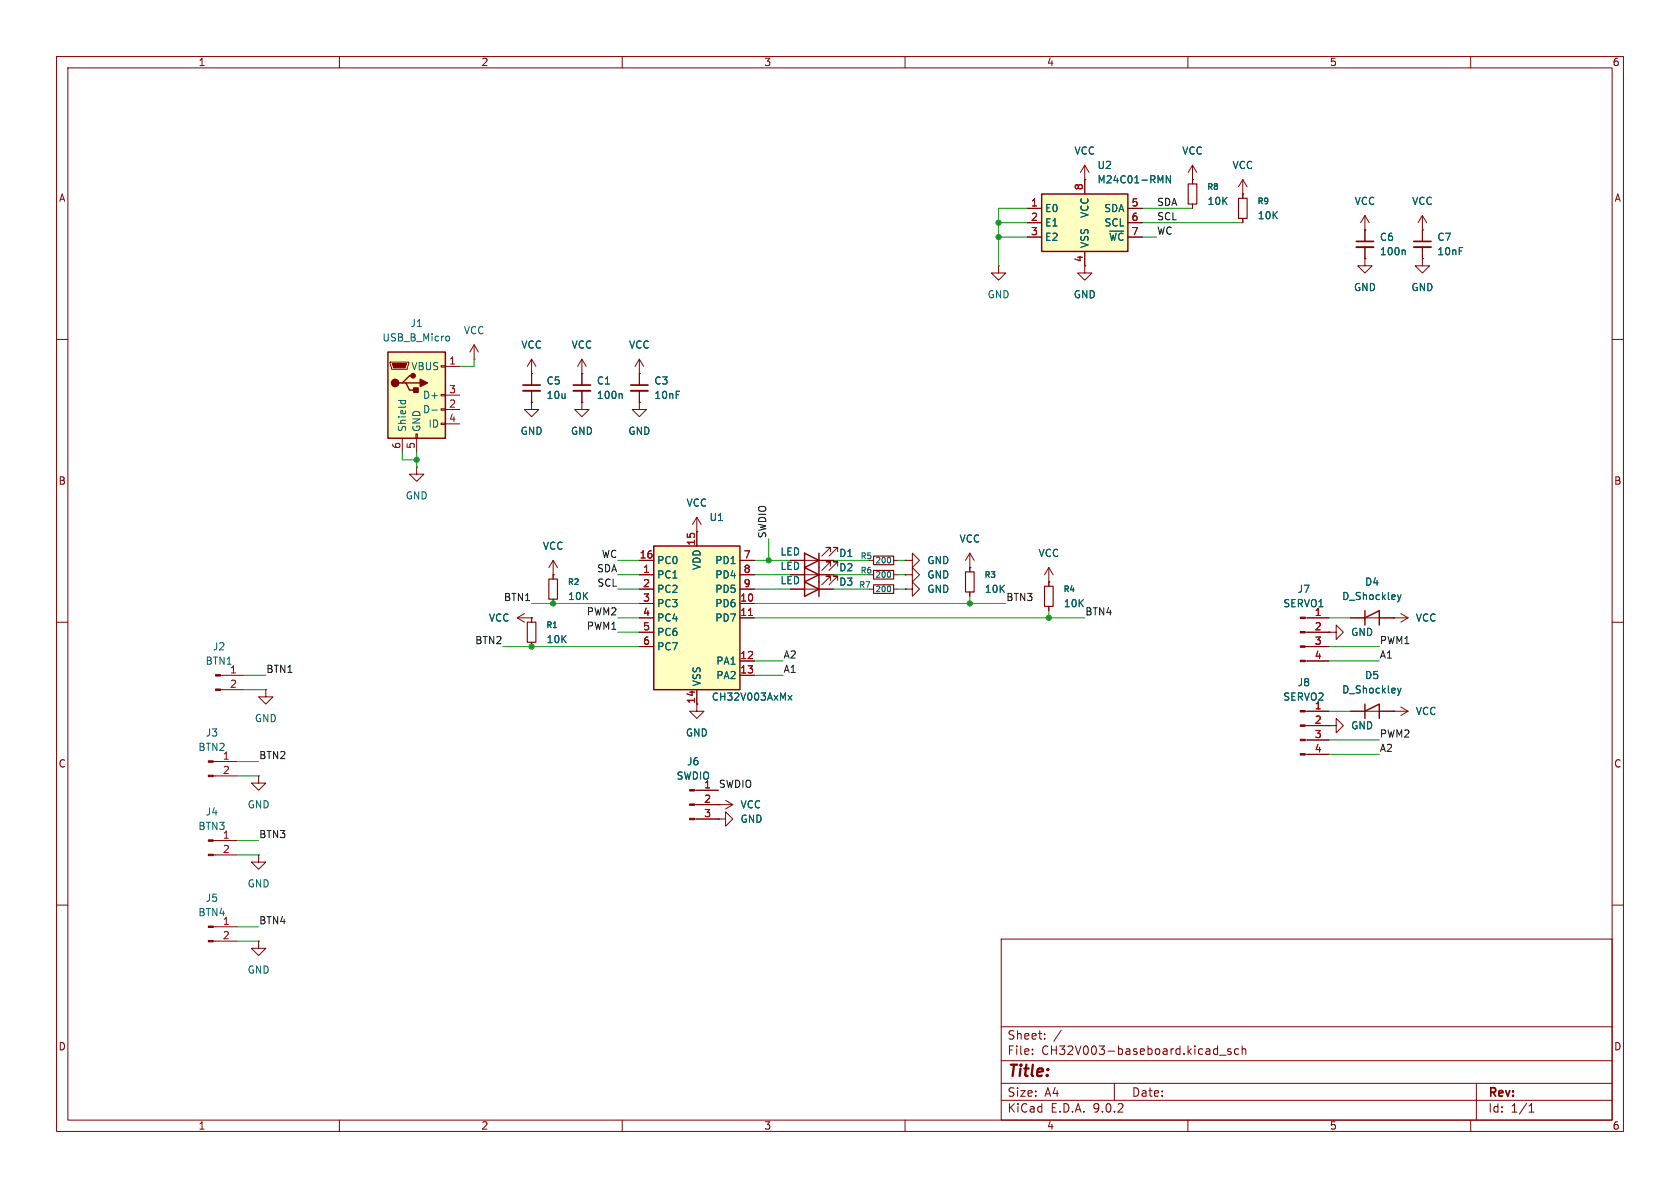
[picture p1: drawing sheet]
<svg xmlns="http://www.w3.org/2000/svg" width="297mm" height="210mm" viewBox="0 0 297 210" stroke-linecap="round" stroke-linejoin="round" font-family="sans-serif">
<g fill="none" stroke="#840000" stroke-width=".18">
<path d="M10 10h277v190h-277zM12 12h273v186h-273zM60 10v2M110 10v2M160 10v2M210 10v2M260 10v2M251.5 45.7v1.3h1.2l-1.2 1.3-1.3-1.3h1.3M251.5 45.7h.1M10 60h2M94 66v2.1M94 69.1v2"/>
<path d="M285 60h2M10 110h2M230.7 109.2h4.2M230.7 111.8h4.2M230.7 114.3h4.2M230.7 116.8h4.2M285 110h2M10 160h2M177 166h108v32h-108zM285 160h2M60 198v2M110 198v2"/>
<path d="M160 198v2M177 194.5h108M177 191.5h108M177 187.5h108M177 181.5h108M182.5 186.3v.1M182.5 185.5v.1M184.7 183.6v.1M184.7 182.8v.1M187.6 182.1l-1.3 2M197 191.5v3M210 198v2"/>
<path d="M215.6 186.5h1.1M217.6 185.5l-.4-.1-.2 .2 .1 .2 .5 .2v.3h-.6M219 185.5l-.5-.1-.3 .3v.4l.2 .2h.6M219.6 185.5l.2-.1 .4 .1v.9M219.6 184.9v1.5M260 198v2M261 191.5v6.5M270.3 196.6h.9M270.3 195.5l.4-.4v1.5"/>
</g>
<g fill="#840000" stroke="#840000" stroke-width=".18">
<path d="M229.9 109.1h.8v.2h-.8z"/>
<path d="M229.9 111.6h.8v.3h-.8z"/>
<path d="M229.9 114.2h.8v.2h-.8z"/>
<path d="M229.9 116.7h.8v.3h-.8z"/>
</g>
<path d="M92.5 68.1h3" fill="none" stroke="#840000" stroke-width=".3"/>
<path d="M92.5 69.1h3" fill="none" stroke="#840000" stroke-width=".33"/>
<path d="M68.6 62.2h10.1v15.3h-10.1z" fill="#ffffc2"/>
<path d="M68.6 62.2h10.1v15.3h-10.1zM71.1 67.7h.7l.6 1.3h1.3M71.8 67.7h2.5M73 66.4h-.6l-1.3 1.3h-.6M142.2 102.9l2.6 1.2-2.6 1.3zM144.8 102.9v2.5M241.3 109.2l2.5-1.2v2.5M241.3 108v2.5M241.3 125.7l2.5-1.2v2.5M241.3 124.5v2.5" fill="none" stroke="#840000" stroke-width=".25"/>
<g fill="none" stroke="#840000" stroke-width=".18">
<path d="M210.8 31.8h.1M210.8 29.2l-.7 1.3M210.8 29.2l.8 1.3M210.8 29.2v3.3M210.8 36.1v.7M219.7 34.3h.1M219.7 31.8l-.8 1.2M219.7 31.8l.8 1.2M219.7 31.8v3.3M219.7 38.6v.8M241.3 38.1v4.6M241.3 38.1l-.8 1.3"/>
<path d="M241.3 38.1l.8 1.3M251.5 38.1v4.6M251.5 38.1l-.8 1.3M251.5 38.1l.7 1.3M191.8 47v1.3h1.2l-1.2 1.2-1.3-1.2h1.3M241.3 45.7v1.3h1.3l-1.3 1.3-1.3-1.3h1.3M241.3 45.7h.1M241.3 40.6h.1M241.3 43.7v2M251.5 40.6h.1M251.5 43.7v2M69 64h3.3v.3l-.3 1h-2.8z"/>
<path d="M71.1 77.5v2.5M73.5 76.7h.3v.8h-.3zM73.7 77.5v2.5M78 64.6h.7v.3h-.7zM78 69.7h.7v.3h-.7zM78 72.3h.7v.2h-.7zM78 74.8h.7v.3h-.7zM78.7 64.8h2.6M78.7 69.9h2.6M78.7 72.4h2.6M78.7 74.9h2.6M83.8 63.5h.1"/>
<path d="M83.8 61l-.7 1.2M83.8 61l.8 1.2M83.8 61v2.5M94 66h.1M94 71.1v1.3h1.2l-1.2 1.3-1.3-1.3h1.3M94 71.1h.1M94 63.5l-.8 1.3M94 63.5l.7 1.3M94 63.5v2.5M113 66h.1M113 63.5l-.7 1.3M113 63.5l.8 1.3"/>
<path d="M113 63.5v2.5M73.7 82.6v1.2h1.2l-1.2 1.3-1.3-1.3h1.3M73.7 82.6h.1M97.8 99.1l-.8 1.2M97.8 99.1l.8 1.2M97.8 99.1v2.5M39 119.4h4.2M91.4 109.2h2.6M91.4 109.2l1.3 .8M92.7 108.5l-1.3 .7M94 109.2h.1M94 109.2v.8"/>
<path d="M94 113.5v.8M97.8 101.6h.1M139.7 104.1h7.6M146.8 102.6v-.7h-.8h.8l-1.5 1.5M148.1 102.6v-.7h-.8h.8l-1.5 1.5M153.7 101.6h.7M158 101.6h.7M234.9 111.8h1.3v-1.3l1.3 1.3-1.3 1.2v-1.2M234.9 111.8h.1M238.8 109.2h10.1M246.4 109.2h.1M247.6 108.5l1.3 .7"/>
<path d="M248.9 109.2l-1.3 .8M37.7 134.6h4.2M37.7 137.2h4.2M39 121.9h4.2M45.7 137.2v1.2h1.3l-1.3 1.3-1.3-1.3h1.3M45.7 137.2h.1M47 121.9v1.3h1.3l-1.3 1.3-1.3-1.3h1.3M47 121.9h.1M230.7 125.7h4.2M230.7 128.3h4.2M230.7 130.8h4.2M230.7 133.4h4.2"/>
<path d="M234.9 128.3h1.3v-1.3l1.3 1.3-1.3 1.2v-1.2M234.9 128.3h.1M238.8 125.7h10.1M246.4 125.7h.1M247.6 125l1.3 .7M248.9 125.7l-1.3 .8M37.7 148.6h4.2M37.7 151.1h4.2M45.7 151.1v1.3h1.3l-1.3 1.3-1.3-1.3h1.3M45.7 151.1h.1M37.7 163.8h4.2M37.7 166.4h4.2"/>
<path d="M45.7 166.4v1.2h1.3l-1.3 1.3-1.3-1.3h1.3M45.7 166.4h.1"/>
</g>
<g fill="#840000" stroke="#840000" stroke-width=".18">
<path d="M69.3 64.3h2.6l-.3 .7h-2z"/>
<path d="M36.8 163.7h.9v.3h-.9z"/>
<path d="M36.8 166.2h.9v.3h-.9z"/>
<path d="M36.8 148.5h.9v.2h-.9z"/>
<path d="M36.8 151h.9v.3h-.9z"/>
<path d="M36.8 134.5h.9v.2h-.9z"/>
<path d="M36.8 137h.9v.3h-.9z"/>
<path d="M38.1 119.3h.9v.2h-.9z"/>
<path d="M38.1 121.8h.9v.2h-.9z"/>
<path d="M229.9 125.6h.8v.3h-.8z"/>
<path d="M229.9 128.1h.8v.3h-.8z"/>
<path d="M229.9 130.7h.8v.2h-.8z"/>
<path d="M229.9 133.2h.8v.3h-.8z"/>
</g>
<g fill="#840000" stroke="#840000" stroke-width=".25">
<path d="M73.2 68.6h.7v.7h-.7z"/>
<path d="M74.3 67.1l1.3 .6-1.3 .6z"/>
<circle cx="69.8" cy="67.7" r=".63"/>
<circle cx="73" cy="66.4" r=".38"/>
</g>
<g fill="none" stroke="#006464" stroke-width=".18">
<path d="M79 59.4l.3 .1 .2 .2-.1 .4-.4 .2M248.2 44.2l.2 .2v.6M70.4 70.8h1.3M70.9 70.8v.4M71.6 70.8l.1 .4M76.4 72.5h.9M157.4 101.2v.7M247.1 105.1l.3 .9M247.4 106l-.2 .4M247.7 105.1l-.3 .9M247.1 121.7l.3 .8M247.4 122.5l-.2 .4"/>
<path d="M247.7 121.7l-.3 .8"/>
</g>
<path d="M239.8 42.7h3M249.9 42.7h3.1" fill="none" stroke="#840000" stroke-width=".3"/>
<path d="M239.8 43.7h3M249.9 43.7h3.1" fill="none" stroke="#840000" stroke-width=".33"/>
<path d="M210.1 32.5h1.5v3.6h-1.5zM218.9 35.1h1.6v3.5h-1.6zM93.2 110h1.5v3.5h-1.5zM154.4 100.8h3.6v1.6h-3.6z" fill="none" stroke="#840000" stroke-width=".2"/>
<path d="M115.6 96.5h15.2v25.4h-15.2z" fill="#ffffc2"/>
<path d="M115.6 96.5h15.2v25.4h-15.2zM142.2 97.8l2.6 1.3-2.6 1.2zM144.8 97.8v5.1M142.2 100.3l2.6 1.3-2.6 1.3z" fill="none" stroke="#840000" stroke-width=".25"/>
<g fill="none" stroke="#840000" stroke-width=".18">
<path d="M191.8 31.8h.1M191.8 29.2l-.8 1.3M191.8 29.2l.7 1.3M191.8 29.2v2.6M176.5 47v1.3h1.3l-1.3 1.2-1.2-1.2h1.2M176.5 47h.1M102.9 71.1v1.3h1.2l-1.2 1.3-1.3-1.3h1.3M102.9 71.1h.1M102.9 66v2.1M102.9 69.1v2M113 99.1h2.6M123.2 94h.1"/>
<path d="M123.2 91.4v5.1M123.2 91.4l-.8 1.3M123.2 91.4l.8 1.3M130.8 99.1h2.5M139.7 99.1h7.6M146.8 97.5v-.7h-.8h.8l-1.5 1.5M148.1 97.5v-.7h-.8h.8l-1.5 1.5M171.4 97.8l-.7 1.3M171.4 97.8l.8 1.3M171.4 97.8v2.5M97.8 101.6v.8M97.8 105.9v.8"/>
<path d="M113 101.6h2.6M113 104.1h2.6M113 106.7h2.6M113 109.2h2.6M113 111.8h2.6M113 114.3h2.6M130.8 101.6h2.5M130.8 104.1h2.5M130.8 106.7h2.5M130.8 109.2h2.5M130.8 116.8h2.5M130.8 119.4h2.5"/>
<path d="M139.7 101.6h7.6M146.8 100.1v-.8h-.8h.8l-1.5 1.5M148.1 100.1v-.8h-.8h.8l-1.5 1.5M153.7 104.1h.7M158 104.1h.7M160 104.1h1.3v-1.2l1.3 1.2-1.3 1.3v-1.3M160 104.1h.1M171.4 100.3h.1M185.4 102.9h.1M185.4 100.3v3.3M185.4 107.2v.8M185.4 100.3l-.7 1.3"/>
<path d="M185.4 100.3l.8 1.3M122.8 139.7h4.2M123.2 121.9v3.8h1.3l-1.3 1.3-1.3-1.3h1.3M122.8 142.2h6.7M122.8 144.8h4.2M127 142.2h.1M127 144.8h1.3v-1.3l1.2 1.3-1.2 1.3v-1.3M127 144.8h.1M128.3 141.5l1.2 .7M129.5 142.2l-1.2 .8"/>
</g>
<path d="M132.3 108.8h.7" fill="none" stroke="#a90000" stroke-width=".18"/>
<path d="M109.8 69.6l.2 .2v.6M157.4 103.8v.6M139.3 122.9l.7 .9M140 122.9l-.7 .9" fill="none" stroke="#006464" stroke-width=".18"/>
<g fill="#840000" stroke="#840000" stroke-width=".18">
<path d="M121.9 139.6h.9v.2h-.9z"/>
<path d="M121.9 142.1h.9v.3h-.9z"/>
<path d="M121.9 144.7h.9v.2h-.9z"/>
</g>
<path d="M97 102.4h1.6v3.5h-1.6zM154.4 103.4h3.6v1.5h-3.6zM184.7 103.6h1.5v3.6h-1.5z" fill="none" stroke="#840000" stroke-width=".2"/>
<path d="M101.3 68.1h3.1" fill="none" stroke="#840000" stroke-width=".3"/>
<path d="M101.3 69.1h3.1" fill="none" stroke="#840000" stroke-width=".33"/>
<path d="M184.1 34.3h15.3v10.2h-15.3z" fill="#ffffc2"/>
<path d="M184.1 34.3h15.3v10.2h-15.3z" fill="none" stroke="#840000" stroke-width=".25"/>
<g fill="none" stroke="#840000" stroke-width=".18">
<path d="M181.6 36.8h2.5M181.6 39.4h2.5M191.8 31.8h.1M191.8 31.8v2.5M199.4 36.8h2.5M199.4 39.4h2.5M210.8 31.8h.1M210.8 31.8v.7M210.8 36.1v.7M219.7 34.3h.1M219.7 34.3v.8M219.7 38.6v.8"/>
<path d="M181.6 41.9h2.5M191.8 44.5v2.5M199.4 41.9h2.5M241.3 40.6h.1M241.3 45.7h.1M241.3 40.6v2.1M241.3 43.7v2M251.5 40.6h.1M251.5 45.7h.1M251.5 40.6v2.1M251.5 43.7v2M94 71.1h.1"/>
<path d="M94 66h.1M94 66v2.1M94 69.1v2M102.9 66h.1M102.9 71.1h.1M102.9 63.5l-.8 1.3M102.9 63.5l.7 1.3M102.9 63.5v4.6M102.9 69.1v2M113 71.1v1.3h1.3l-1.3 1.3-1.2-1.3h1.2M113 71.1h.1M113 66h.1"/>
<path d="M113 66v2.1M113 69.1v2M113 99.1h2.6M123.2 94h.1M123.2 94v2.5M130.8 99.1h2.5M139.7 99.1h2.5M144.8 99.1h2.5M153.7 99.1h.7M158 99.1h.7M160 99.1h1.3v-1.3l1.3 1.3-1.3 1.2v-1.2M160 99.1h.1"/>
<path d="M94 109.2h.1M94 109.2v.8M94 113.5v.8M97.8 101.6h.1M97.8 101.6v.8M97.8 105.9v.8M113 101.6h2.6M113 104.1h2.6M113 106.7h2.6M113 109.2h2.6M113 111.8h2.6M113 114.3h2.6"/>
<path d="M130.8 101.6h2.5M130.8 104.1h2.5M130.8 106.7h2.5M130.8 109.2h2.5M130.8 116.8h2.5M130.8 119.4h2.5M139.7 101.6h2.5M139.7 104.1h2.5M144.8 101.6h2.5M144.8 104.1h2.5M160 101.6h1.3v-1.3l1.3 1.3-1.3 1.3v-1.3M160 101.6h.1"/>
<path d="M160 104.1h.1M171.4 100.3h.1M171.4 100.3v.8M171.4 104.6v.8M185.4 102.9h.1M185.4 102.9v.7M185.4 107.2v.8M231.1 109.2h3.8M231.1 111.8h3.8M231.1 114.3h3.8M231.1 116.8h3.8M234.9 111.8h.1"/>
<path d="M238.8 109.2h2.5M243.8 109.2h2.6M246.4 109.2h.1M123.2 121.9v2.6M123.2 139.7h3.8M231.1 125.7h3.8M231.1 128.3h3.8M231.1 130.8h3.8M231.1 133.4h3.8M234.9 128.3h.1M238.8 125.7h2.5M243.8 125.7h2.6"/>
<path d="M246.4 125.7h.1M123.2 142.2h3.8M123.2 144.8h3.8M127 142.2h.1M127 144.8h.1"/>
</g>
<path d="M206.9 31.1v1.2l-.7-1.2v1.2M248.2 44.2l.2 .2v.6M109.8 69.6l.2 .2v.6M157.4 98.7v.6M247.1 105.1l.3 .9M247.4 106l-.2 .4M247.7 105.1l-.3 .9M139.3 122.9l.7 .9M140 122.9l-.7 .9M247.1 121.7l.3 .8M247.4 122.5l-.2 .4M247.7 121.7l-.3 .8" fill="none" stroke="#006464" stroke-width=".18"/>
<path d="M154.4 98.3h3.6v1.5h-3.6zM170.7 101.1h1.5v3.5h-1.5z" fill="none" stroke="#840000" stroke-width=".2"/>
<path d="M111.5 68.1h3.1" fill="none" stroke="#840000" stroke-width=".3"/>
<path d="M111.5 69.1h3.1" fill="none" stroke="#840000" stroke-width=".33"/>
<g fill="none" stroke="#009600" stroke-width=".18">
<path d="M176.5 39.4h5.1M181.6 36.8h-5.1v10.2M201.9 39.4h17.8M201.9 36.8h8.9M176.5 41.9h5.1M201.9 41.9h2.6M83.8 63.5v1.3h-2.5M71.1 80v1.3h2.6M73.7 80v2.6M109.2 99.1h3.8M133.3 99.1h6.4M135.9 95.3v3.8"/>
<path d="M147.3 99.1h6.4M158.7 99.1h1.3M43.2 119.4h3.8M88.9 114.3h24.1M94 106.7h19M109.2 101.6h3.8M109.2 109.2h3.8M109.2 104.1h3.8M109.2 111.8h3.8M133.3 101.6h6.4M133.3 109.2h58.5M133.3 104.1h6.4"/>
<path d="M133.3 106.7h44.5M133.3 119.4h5.1M133.3 116.8h5.1M147.3 101.6h6.4M147.3 104.1h6.4M158.7 101.6h1.3M158.7 104.1h1.3M171.4 105.4v1.3M185.4 108v1.2M234.9 109.2h3.9M234.9 114.3h8.9M234.9 116.8h8.9"/>
<path d="M41.9 134.6h3.8M41.9 137.2h3.8M43.2 121.9h3.8M234.9 133.4h8.9M234.9 125.7h3.9M234.9 130.8h8.9M41.9 151.1h3.8M41.9 148.6h3.8M41.9 166.4h3.8M41.9 163.8h3.8"/>
</g>
<path d="M132.3 108.8h.7" fill="none" stroke="#a90000" stroke-width=".18"/>
<g fill="#009600" stroke="#009600" stroke-width=".18">
<circle cx="97.8" cy="106.7" r=".46"/>
<circle cx="135.9" cy="99.1" r=".46"/>
<circle cx="176.5" cy="39.4" r=".46"/>
<circle cx="176.5" cy="41.9" r=".46"/>
<circle cx="94" cy="114.3" r=".46"/>
<circle cx="73.7" cy="81.3" r=".46"/>
<circle cx="185.4" cy="109.2" r=".46"/>
<circle cx="171.4" cy="106.7" r=".46"/>
</g>
<text font-size="2.8" fill="#840000" x="178" y="190.9">Title:</text>
<g font-size="2.1" fill="#840000">
<text x="178" y="184">Sheet:</text>
<text x="178" y="186.7">File:</text>
<text x="184.1" y="186.7">CH32V003-baseboard.kicad_sch</text>
<text x="178" y="196.9">KiCad</text>
<text x="178" y="194.1">Size:</text>
<text x="184.7" y="194.1">A4</text>
<text x="185.7" y="196.9">E.D.A.</text>
<text x="193.3" y="196.9">9.0.2</text>
<text x="200" y="194.1">Date:</text>
<text x="263" y="194.3">Rev:</text>
<text x="263" y="196.9">Id:</text>
<text x="267.1" y="196.9">1/1</text>
</g>
<g font-size="1.8" fill="#840000">
<text x="35" y="11.9">1</text>
<text x="85" y="11.9">2</text>
<text x="135" y="11.9">3</text>
<text x="185" y="11.9">4</text>
<text x="235" y="11.9">5</text>
<text x="285" y="11.9">6</text>
<text x="10.3" y="35.9">A</text>
<text x="285.3" y="35.9">A</text>
<text x="191.5" y="46.4" transform="rotate(-90 191.5 46.4)">4</text>
<text x="10.3" y="85.9">B</text>
<text x="285.3" y="85.9">B</text>
<text x="122.9" y="124.5" transform="rotate(-90 122.9 124.5)">14</text>
<text x="10.3" y="135.9">C</text>
<text x="285.3" y="135.9">C</text>
<text x="10.3" y="185.9">D</text>
<text x="285.3" y="185.9">D</text>
<text x="35" y="199.9">1</text>
<text x="85" y="199.9">2</text>
<text x="135" y="199.9">3</text>
<text x="185" y="199.9">4</text>
<text x="235" y="199.9">5</text>
<text x="285" y="199.9">6</text>
</g>
<g font-size="1.8" fill="#006464">
<text x="189.9" y="27.5">VCC</text>
<text x="208.9" y="27.5">VCC</text>
<text x="193.9" y="32.6">M24C01-RMN</text>
<text x="193.9" y="30.1">U2</text>
<text x="217.8" y="30.1">VCC</text>
<text x="184.7" y="37.7">E0</text>
<text x="184.7" y="40.2">E1</text>
<text x="192.6" y="38.6" transform="rotate(-90 192.6 38.6)">VCC</text>
<text x="195.1" y="37.7">SDA</text>
<text x="195.2" y="40.2">SCL</text>
<text x="213.4" y="36.4">10K</text>
<text x="222.3" y="39">10K</text>
<text x="239.4" y="36.4">VCC</text>
<text x="249.5" y="36.4">VCC</text>
<text x="184.7" y="42.8">E2</text>
<text x="192.6" y="43.9" transform="rotate(-90 192.6 43.9)">VSS</text>
<text x="196" y="42.8">~{WC}</text>
<text x="243.8" y="42.8">C6</text>
<text x="243.8" y="45.3">100n</text>
<text x="254" y="42.8">C7</text>
<text x="254" y="45.3">10nF</text>
<text x="174.5" y="52.9">GND</text>
<text x="189.7" y="52.9">GND</text>
<text x="239.3" y="51.7">GND</text>
<text x="249.4" y="51.7">GND</text>
<text x="72.5" y="58">J1</text>
<text x="81.9" y="59.3">VCC</text>
<text x="67.5" y="60.6">USB_B_Micro</text>
<text x="72.6" y="65.6">VBUS</text>
<text x="92.1" y="61.8">VCC</text>
<text x="101" y="61.8">VCC</text>
<text x="111.1" y="61.8">VCC</text>
<text x="74.7" y="70.7">D+</text>
<text x="96.5" y="68.2">C5</text>
<text x="96.5" y="70.7">10u</text>
<text x="105.4" y="68.2">C1</text>
<text x="105.4" y="70.7">100n</text>
<text x="115.6" y="68.2">C3</text>
<text x="115.6" y="70.7">10nF</text>
<text x="72" y="76.5" transform="rotate(-90 72 76.5)">Shield</text>
<text x="74.5" y="76.5" transform="rotate(-90 74.5 76.5)">GND</text>
<text x="74.7" y="73.3">D-</text>
<text x="75.6" y="75.8">ID</text>
<text x="91.9" y="77.1">GND</text>
<text x="100.8" y="77.1">GND</text>
<text x="111" y="77.1">GND</text>
<text x="71.6" y="88.5">GND</text>
<text x="121.3" y="89.8">VCC</text>
<text x="125.3" y="92.3">U1</text>
<text x="95.9" y="97.4">VCC</text>
<text x="116.1" y="99.9">PC0</text>
<text x="124.1" y="100.9" transform="rotate(-90 124.1 100.9)">VDD</text>
<text x="126.3" y="99.9">PD1</text>
<text x="137.9" y="98.4">LED</text>
<text x="137.9" y="100.9">LED</text>
<text x="148.3" y="98.7">D1</text>
<text x="148.3" y="101.2">D2</text>
<text x="163.8" y="99.9">GND</text>
<text x="169.5" y="96.1">VCC</text>
<text x="183.5" y="98.7">VCC</text>
<text x="100.3" y="106.3">10K</text>
<text x="116.1" y="102.5">PC1</text>
<text x="116.1" y="105">PC2</text>
<text x="116.1" y="107.5">PC3</text>
<text x="126.3" y="102.5">PD4</text>
<text x="126.3" y="105">PD5</text>
<text x="126.3" y="107.5">PD6</text>
<text x="137.9" y="103.5">LED</text>
<text x="148.3" y="103.7">D3</text>
<text x="163.8" y="105">GND</text>
<text x="163.8" y="102.5">GND</text>
<text x="174" y="105">10K</text>
<text x="188" y="107.5">10K</text>
<text x="226.8" y="107.5">SERVO1</text>
<text x="229.3" y="105">J7</text>
<text x="237.2" y="106.3">D_Shockley</text>
<text x="241.2" y="103.7">D4</text>
<text x="86.3" y="110.1">VCC</text>
<text x="96.5" y="113.9">10K</text>
<text x="116.1" y="110.1">PC4</text>
<text x="116.1" y="112.6">PC6</text>
<text x="126.3" y="110.1">PD7</text>
<text x="238.8" y="112.6">GND</text>
<text x="250.2" y="110.1">VCC</text>
<text x="36.2" y="117.7">BTN1</text>
<text x="37.5" y="115.2">J2</text>
<text x="40.6" y="119.1">1</text>
<text x="116.1" y="115.2">PC7</text>
<text x="126.5" y="117.7">PA1</text>
<text x="124.1" y="121.4" transform="rotate(-90 124.1 121.4)">VSS</text>
<text x="125.7" y="124.1">CH32V003AxMx</text>
<text x="126.5" y="120.2">PA2</text>
<text x="226.8" y="124.1">SERVO2</text>
<text x="229.3" y="121.5">J8</text>
<text x="237.2" y="122.8">D_Shockley</text>
<text x="241.2" y="120.2">D5</text>
<text x="36.3" y="130.4">J3</text>
<text x="45" y="127.9">GND</text>
<text x="121.2" y="130.4">GND</text>
<text x="238.8" y="129.1">GND</text>
<text x="250.2" y="126.6">VCC</text>
<text x="35" y="132.9">BTN2</text>
<text x="121.4" y="135.5">J6</text>
<text x="43.7" y="143.1">GND</text>
<text x="119.5" y="138">SWDIO</text>
<text x="130.8" y="143.1">VCC</text>
<text x="35" y="146.9">BTN3</text>
<text x="36.3" y="144.4">J4</text>
<text x="39.3" y="148.3">1</text>
<text x="130.8" y="145.6">GND</text>
<text x="36.3" y="159.6">J5</text>
<text x="43.7" y="157.1">GND</text>
<text x="35" y="162.2">BTN4</text>
<text x="43.7" y="172.3">GND</text>
</g>
<g font-size="1.8" fill="#a90000">
<text x="191.5" y="33.7" transform="rotate(-90 191.5 33.7)">8</text>
<text x="182.2" y="36.6">1</text>
<text x="182.2" y="39.1">2</text>
<text x="182.2" y="41.7">3</text>
<text x="200" y="36.6">5</text>
<text x="200" y="39.1">6</text>
<text x="200" y="41.7">7</text>
<text x="79.3" y="64.5">1</text>
<text x="79.3" y="69.6">3</text>
<text x="79.3" y="72.1">2</text>
<text x="79.3" y="74.7">4</text>
<text x="70.9" y="79.4" transform="rotate(-90 70.9 79.4)">6</text>
<text x="73.4" y="79.4" transform="rotate(-90 73.4 79.4)">5</text>
<text x="113" y="98.8">16</text>
<text x="113.6" y="101.3">1</text>
<text x="122.9" y="96.6" transform="rotate(-90 122.9 96.6)">15</text>
<text x="131.4" y="98.8">7</text>
<text x="131.4" y="101.3">8</text>
<text x="113.6" y="103.9">2</text>
<text x="113.6" y="106.4">3</text>
<text x="130.8" y="106.4">10</text>
<text x="131.4" y="103.9">9</text>
<text x="113.6" y="109">4</text>
<text x="113.6" y="111.5">5</text>
<text x="130.8" y="109">11</text>
<text x="232.3" y="109">1</text>
<text x="232.3" y="111.5">2</text>
<text x="113.6" y="114">6</text>
<text x="130.8" y="116.6">12</text>
<text x="130.8" y="119.1">13</text>
<text x="232.3" y="114">3</text>
<text x="232.3" y="116.6">4</text>
<text x="40.6" y="121.7">2</text>
<text x="232.3" y="125.5">1</text>
<text x="232.3" y="128">2</text>
<text x="232.3" y="130.6">3</text>
<text x="39.3" y="134.4">1</text>
<text x="39.3" y="136.9">2</text>
<text x="232.3" y="133.1">4</text>
<text x="124.4" y="139.4">1</text>
<text x="124.4" y="142">2</text>
<text x="124.4" y="144.5">3</text>
<text x="39.3" y="150.9">2</text>
<text x="39.3" y="163.6">1</text>
<text x="39.3" y="166.1">2</text>
</g>
<g font-size="1.8" fill="#0f0f0f">
<text x="204.5" y="39">SCL</text>
<text x="204.5" y="36.5">SDA</text>
<text x="204.5" y="41.6">WC</text>
<text x="135.5" y="95.3" transform="rotate(-90 135.5 95.3)">SWDIO</text>
<text x="105.4" y="101.3">SDA</text>
<text x="106.3" y="98.7">WC</text>
<text x="89" y="106.3">BTN1</text>
<text x="105.5" y="103.8">SCL</text>
<text x="177.8" y="106.3">BTN3</text>
<text x="83.9" y="114">BTN2</text>
<text x="103.6" y="108.9">PWM2</text>
<text x="103.6" y="111.4">PWM1</text>
<text x="191.8" y="108.9">BTN4</text>
<text x="243.8" y="114">PWM1</text>
<text x="47" y="119">BTN1</text>
<text x="138.4" y="116.5">A2</text>
<text x="138.4" y="119">A1</text>
<text x="243.8" y="116.5">A1</text>
<text x="243.8" y="130.5">PWM2</text>
<text x="45.7" y="134.3">BTN2</text>
<text x="243.8" y="133">A2</text>
<text x="127" y="139.4">SWDIO</text>
<text x="45.7" y="148.2">BTN3</text>
<text x="45.7" y="163.5">BTN4</text>
</g>
<g font-size="1.4" fill="#006464">
<text x="213.3" y="33.8">R8</text>
<text x="222.2" y="36.3">R9</text>
<text x="152" y="101.6">R6</text>
<text x="152" y="99">R5</text>
<text x="154.7" y="99.8">200</text>
<text x="100.3" y="103.6">R2</text>
<text x="151.8" y="104.1">R7</text>
<text x="154.7" y="102.3">200</text>
<text x="154.7" y="104.9">200</text>
<text x="174" y="102.3">R3</text>
<text x="187.9" y="104.9">R4</text>
<text x="96.5" y="111.2">R1</text>
</g>
</svg>
